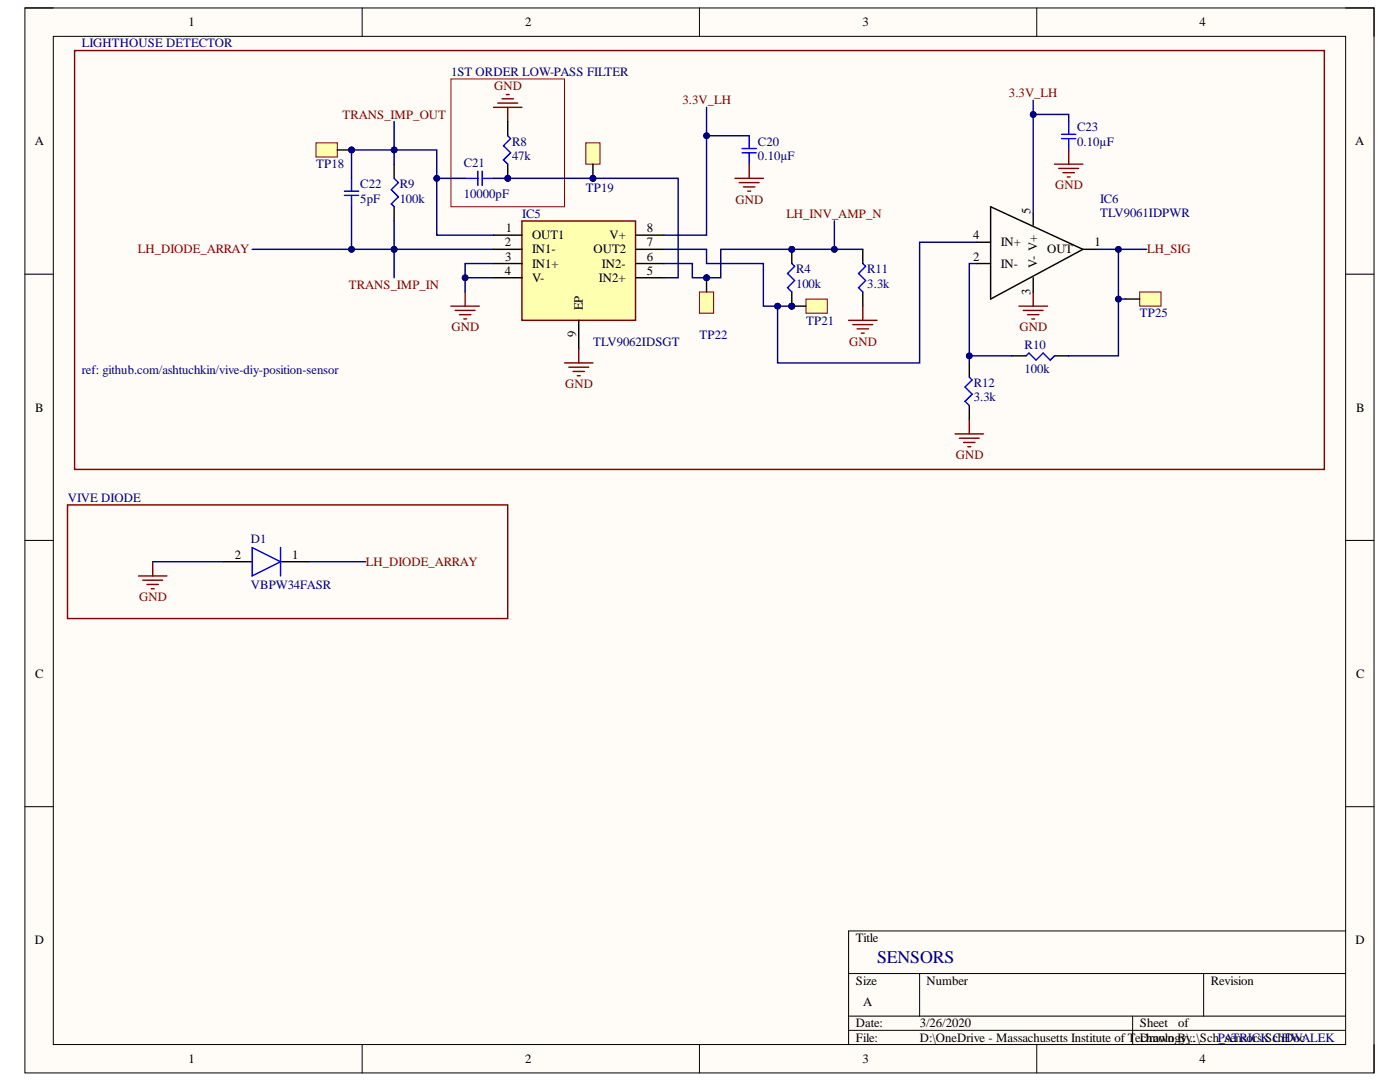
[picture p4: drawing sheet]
<svg xmlns="http://www.w3.org/2000/svg" width="279mm" height="216mm" viewBox="0 0 279 216" stroke-linecap="round" stroke-linejoin="round" font-family="sans-serif">
<path d="M5 1.6h269.2v212.5h-269.2z" fill-rule="evenodd" fill="#fffcf8"/>
<path d="M5 1.6h269.2v212.5h-269.2z" fill="none" stroke="#000" stroke-width=".2"/>
<path d="M10.6 7.3h258v201.1h-258z" fill-rule="evenodd" fill="#fffcf8"/>
<g fill="none" stroke="#000" stroke-width=".2">
<path d="M5 1.6h5.6M10.6 7.3h258v201.1h-258zM72.3 1.6v5.7M139.6 1.6v5.7M206.9 1.6v5.7M268.6 1.6h5.6v5.7M5 54.7h5.6M268.6 54.7h5.6M5 107.8h5.6M268.6 107.8h5.6M5 161h5.6M268.6 161h5.6"/>
<path d="M169.4 194.3h99.2M183.5 194.3v8.5M240.2 194.3v8.5M268.6 185.8h-99.2v22.6M72.3 208.4v5.7M139.6 208.4v5.7M169.4 202.8h99.2M169.4 205.6h99.2M206.9 208.4v5.7M226 202.8v5.6M274.2 208.4v5.7"/>
</g>
<path d="M100.2 19.7h2.3M101 18.9h.6M98.5 21.4h5.7M99.3 20.6h4M101.3 21.4v2.9M92.8 58.3v2.8M90 61.1h5.7M90.8 61.9h4M91.7 62.8h2.3M92.5 63.6h.6" fill="none" stroke="#800000" stroke-width=".29"/>
<path d="M68.7 39h2.9M68.7 38.1h2.9M70.2 35.6v2.5M70.2 39v2.3M92.8 35.6h2.6M95.4 34.2v2.8M96.2 34.2v2.8M96.2 35.6h2.3" fill="none" stroke="#00f" stroke-width=".29"/>
<circle cx="101.3" cy="35.6" r=".57" fill="#000080"/>
<circle cx="101.3" cy="35.6" r=".57" fill="none" stroke="#000080" stroke-width=".2"/>
<path d="M101.3 24.3v2.8M101.3 32.8v2.8" fill="none" stroke="#000" stroke-width=".29"/>
<circle cx="101.3" cy="35.6" r=".57" fill="#000080"/>
<circle cx="101.3" cy="35.6" r=".57" fill="none" stroke="#000080" stroke-width=".2"/>
<path d="M101.3 27.1l.6 .6-1.4 1.4 1.4 1.4-1.4 1.4 .8 .9M172.2 52.6l.6 .6-1.5 1.4 1.5 1.4-1.5 1.4 .9 .9M50.3 109.3l5.7 2.8-5.7 2.8zM56 109.3v5.6" fill="none" stroke="#00f" stroke-width=".29"/>
<path d="M90 15.8h22.7v25.5h-22.7z" fill="none" stroke="#800000" stroke-width=".2"/>
<path d="M172.2 49.8v2.8M172.2 58.3v2.8M44.6 112.1h5.7M56 112.1h5.7" fill="none" stroke="#000" stroke-width=".29"/>
<path d="M14.9 10.1h249.4v83.6h-249.4zM169.4 63.9h5.6M170.2 64.8h4M171 65.6h2.3M171.9 66.5h.6M172.2 61.1v2.8M13.5 100.8h87.8v22.6h-87.8zM27.6 114.9h5.7M28.5 115.8h4M29.3 116.6h2.3M30.2 117.5h.6M30.5 112.1v2.8" fill="none" stroke="#800000" stroke-width=".29"/>
<path d="M104.2 44.1h22.6v19.8h-22.6z" fill-rule="evenodd" fill="#ffffb0"/>
<path d="M146.7 35.6h5.6M147.5 36.4h4M148.4 37.3h2.2M149.2 38.1h.6M149.5 32.8v2.8M104.2 44.1h22.6v19.8h-22.6zM112.7 72.4h5.6M113.5 73.3h4M114.4 74.1h2.2M115.2 75h.6M115.5 69.6v2.8" fill="none" stroke="#800000" stroke-width=".29"/>
<path d="M98.5 46.9h5.7M98.5 49.8h5.7M98.5 52.6h5.7M98.5 55.4h5.7M126.8 46.9h5.7M126.8 49.8h5.7M126.8 52.6h5.7M126.8 55.4h5.7M115.5 63.9v5.7" fill="none" stroke="#000" stroke-width=".29"/>
<path d="M148.1 30.5h2.8M148.1 29.6h2.8M149.5 27.1v2.5M149.5 30.5v2.3" fill="none" stroke="#00f" stroke-width=".29"/>
<circle cx="70.2" cy="29.9" r=".57" fill="#000080"/>
<circle cx="70.2" cy="29.9" r=".57" fill="none" stroke="#000080" stroke-width=".2"/>
<path d="M63.1 28.5h4.2v2.8h-4.2z" fill-rule="evenodd" fill="#ffffb0"/>
<path d="M63.1 28.5h4.2v2.8h-4.2z" fill="none" stroke="#800000" stroke-width=".2"/>
<path d="M67.3 29.9h2.9" fill="none" stroke="#000" stroke-width=".29"/>
<circle cx="70.2" cy="29.9" r=".57" fill="#000080"/>
<circle cx="70.2" cy="29.9" r=".57" fill="none" stroke="#000080" stroke-width=".2"/>
<circle cx="118.3" cy="35.6" r=".57" fill="#000080"/>
<circle cx="118.3" cy="35.6" r=".57" fill="none" stroke="#000080" stroke-width=".2"/>
<path d="M116.9 28.5h2.9v4.3h-2.9z" fill-rule="evenodd" fill="#ffffb0"/>
<path d="M116.9 28.5h2.9v4.3h-2.9z" fill="none" stroke="#800000" stroke-width=".2"/>
<path d="M118.3 32.8v2.8" fill="none" stroke="#000" stroke-width=".29"/>
<circle cx="118.3" cy="35.6" r=".57" fill="#000080"/>
<circle cx="118.3" cy="35.6" r=".57" fill="none" stroke="#000080" stroke-width=".2"/>
<circle cx="141" cy="55.4" r=".57" fill="#000080"/>
<circle cx="141" cy="55.4" r=".57" fill="none" stroke="#000080" stroke-width=".2"/>
<path d="M139.6 58.3h2.8v4.2h-2.8z" fill-rule="evenodd" fill="#ffffb0"/>
<path d="M139.6 58.3h2.8v4.2h-2.8z" fill="none" stroke="#800000" stroke-width=".2"/>
<path d="M141 55.4v2.9" fill="none" stroke="#000" stroke-width=".29"/>
<circle cx="141" cy="55.4" r=".57" fill="#000080"/>
<circle cx="141" cy="55.4" r=".57" fill="none" stroke="#000080" stroke-width=".2"/>
<circle cx="158" cy="61.1" r=".57" fill="#000080"/>
<circle cx="158" cy="61.1" r=".57" fill="none" stroke="#000080" stroke-width=".2"/>
<path d="M160.9 59.7h4.2v2.8h-4.2z" fill-rule="evenodd" fill="#ffffb0"/>
<path d="M160.9 59.7h4.2v2.8h-4.2z" fill="none" stroke="#800000" stroke-width=".2"/>
<path d="M158 61.1h2.9" fill="none" stroke="#000" stroke-width=".29"/>
<circle cx="158" cy="61.1" r=".57" fill="#000080"/>
<circle cx="158" cy="61.1" r=".57" fill="none" stroke="#000080" stroke-width=".2"/>
<circle cx="158" cy="49.8" r=".57" fill="#000080"/>
<circle cx="158" cy="49.8" r=".57" fill="none" stroke="#000080" stroke-width=".2"/>
<circle cx="158" cy="61.1" r=".57" fill="#000080"/>
<circle cx="158" cy="61.1" r=".57" fill="none" stroke="#000080" stroke-width=".2"/>
<path d="M158 49.8v2.8" fill="none" stroke="#000" stroke-width=".29"/>
<circle cx="158" cy="49.8" r=".57" fill="#000080"/>
<circle cx="158" cy="49.8" r=".57" fill="none" stroke="#000080" stroke-width=".2"/>
<path d="M158 58.3v2.8" fill="none" stroke="#000" stroke-width=".29"/>
<circle cx="158" cy="61.1" r=".57" fill="#000080"/>
<circle cx="158" cy="61.1" r=".57" fill="none" stroke="#000080" stroke-width=".2"/>
<path d="M158 52.6l.6 .6-1.4 1.4 1.4 1.4-1.4 1.4 .8 .9M193.4 75.3l.6 .5-1.4 1.4 1.4 1.5-1.4 1.4 .8 .8M204.8 71l.5-.6 1.5 1.5 1.4-1.5 1.4 1.5 .9-.9" fill="none" stroke="#00f" stroke-width=".29"/>
<path d="M193.4 72.4v2.9M201.9 71h2.9M210.5 71h2.8M193.4 80.9v2.9" fill="none" stroke="#000" stroke-width=".29"/>
<path d="M190.6 86.6h5.7M191.5 87.4h3.9M192.3 88.3h2.3M193.2 89.1h.5M193.4 83.8v2.8" fill="none" stroke="#800000" stroke-width=".29"/>
<path d="M227.5 58.3h4.2v2.8h-4.2z" fill-rule="evenodd" fill="#ffffb0"/>
<path d="M227.5 58.3h4.2v2.8h-4.2z" fill="none" stroke="#800000" stroke-width=".2"/>
<path d="M194.9 52.6h2.8M194.9 48.3h2.8M197.7 41.3l18.4 8.5-18.4 9.9zM206.2 42.7v2.2M206.2 55.4v2.9M216.1 49.8h2.9M224.6 59.7h2.9" fill="none" stroke="#000" stroke-width=".29"/>
<path d="M210.5 32.8h5.6M211.3 33.6h4M212.1 34.5h2.3M213 35.3h.6M213.3 29.9v2.9M206.2 58.3v2.8M203.4 61.1h5.6M204.2 61.9h4M205.1 62.8h2.2M205.9 63.6h.6" fill="none" stroke="#800000" stroke-width=".29"/>
<path d="M211.9 27.7h2.8M211.9 26.8h2.8M213.3 24.3v2.5M213.3 27.7v2.2" fill="none" stroke="#00f" stroke-width=".29"/>
<path d="M70.2 41.3v8.5" fill="none" stroke="#000080" stroke-width=".29"/>
<circle cx="70.2" cy="49.8" r=".57" fill="#000080"/>
<circle cx="70.2" cy="49.8" r=".57" fill="none" stroke="#000080" stroke-width=".2"/>
<path d="M78.7 44.1v5.7" fill="none" stroke="#000080" stroke-width=".29"/>
<circle cx="78.7" cy="49.8" r=".57" fill="#000080"/>
<circle cx="78.7" cy="49.8" r=".57" fill="none" stroke="#000080" stroke-width=".2"/>
<path d="M78.7 32.8v-2.9h-8.5v5.7" fill="none" stroke="#000080" stroke-width=".29"/>
<circle cx="70.2" cy="29.9" r=".57" fill="#000080"/>
<circle cx="70.2" cy="29.9" r=".57" fill="none" stroke="#000080" stroke-width=".2"/>
<circle cx="78.7" cy="29.9" r=".57" fill="#000080"/>
<circle cx="78.7" cy="29.9" r=".57" fill="none" stroke="#000080" stroke-width=".2"/>
<path d="M78.7 24.3v5.6" fill="none" stroke="#000080" stroke-width=".29"/>
<circle cx="78.7" cy="29.9" r=".57" fill="#000080"/>
<circle cx="78.7" cy="29.9" r=".57" fill="none" stroke="#000080" stroke-width=".2"/>
<path d="M92.8 35.6h-5.6v11.3h11.3" fill="none" stroke="#000080" stroke-width=".29"/>
<circle cx="87.2" cy="35.6" r=".57" fill="#000080"/>
<circle cx="87.2" cy="35.6" r=".57" fill="none" stroke="#000080" stroke-width=".2"/>
<path d="M78.7 29.9h8.5v5.7" fill="none" stroke="#000080" stroke-width=".29"/>
<circle cx="87.2" cy="35.6" r=".57" fill="#000080"/>
<circle cx="87.2" cy="35.6" r=".57" fill="none" stroke="#000080" stroke-width=".2"/>
<circle cx="78.7" cy="29.9" r=".57" fill="#000080"/>
<circle cx="78.7" cy="29.9" r=".57" fill="none" stroke="#000080" stroke-width=".2"/>
<path d="M92.8 55.4h5.7" fill="none" stroke="#000080" stroke-width=".29"/>
<circle cx="92.8" cy="55.4" r=".57" fill="#000080"/>
<circle cx="92.8" cy="55.4" r=".57" fill="none" stroke="#000080" stroke-width=".2"/>
<path d="M98.5 52.6h-5.7v5.7" fill="none" stroke="#000080" stroke-width=".29"/>
<circle cx="92.8" cy="55.4" r=".57" fill="#000080"/>
<circle cx="92.8" cy="55.4" r=".57" fill="none" stroke="#000080" stroke-width=".2"/>
<path d="M166.5 44.1v5.7" fill="none" stroke="#000080" stroke-width=".29"/>
<circle cx="166.5" cy="49.8" r=".57" fill="#000080"/>
<circle cx="166.5" cy="49.8" r=".57" fill="none" stroke="#000080" stroke-width=".2"/>
<path d="M78.7 49.8h19.8" fill="none" stroke="#000080" stroke-width=".29"/>
<circle cx="78.7" cy="49.8" r=".57" fill="#000080"/>
<circle cx="78.7" cy="49.8" r=".57" fill="none" stroke="#000080" stroke-width=".2"/>
<path d="M50.3 49.8h28.4v5.6M30.5 112.1h14.1M61.7 112.1h11.3" fill="none" stroke="#000080" stroke-width=".29"/>
<circle cx="78.7" cy="49.8" r=".57" fill="#000080"/>
<circle cx="78.7" cy="49.8" r=".57" fill="none" stroke="#000080" stroke-width=".2"/>
<circle cx="70.2" cy="49.8" r=".57" fill="#000080"/>
<circle cx="70.2" cy="49.8" r=".57" fill="none" stroke="#000080" stroke-width=".2"/>
<path d="M149.5 27.1h-8.5v19.8h-8.5" fill="none" stroke="#000080" stroke-width=".29"/>
<circle cx="141" cy="27.1" r=".57" fill="#000080"/>
<circle cx="141" cy="27.1" r=".57" fill="none" stroke="#000080" stroke-width=".2"/>
<path d="M132.5 49.8h8.5v2.8h11.3v8.5h5.7" fill="none" stroke="#000080" stroke-width=".29"/>
<circle cx="155.2" cy="61.1" r=".57" fill="#000080"/>
<circle cx="155.2" cy="61.1" r=".57" fill="none" stroke="#000080" stroke-width=".2"/>
<circle cx="158" cy="61.1" r=".57" fill="#000080"/>
<circle cx="158" cy="61.1" r=".57" fill="none" stroke="#000080" stroke-width=".2"/>
<path d="M98.5 35.6h36.8v19.8h-2.8" fill="none" stroke="#000080" stroke-width=".29"/>
<circle cx="101.3" cy="35.6" r=".57" fill="#000080"/>
<circle cx="101.3" cy="35.6" r=".57" fill="none" stroke="#000080" stroke-width=".2"/>
<circle cx="118.3" cy="35.6" r=".57" fill="#000080"/>
<circle cx="118.3" cy="35.6" r=".57" fill="none" stroke="#000080" stroke-width=".2"/>
<path d="M172.2 49.8h-28.4v5.6h-5.6v-2.8h-5.7" fill="none" stroke="#000080" stroke-width=".29"/>
<circle cx="141" cy="55.4" r=".57" fill="#000080"/>
<circle cx="141" cy="55.4" r=".57" fill="none" stroke="#000080" stroke-width=".2"/>
<circle cx="158" cy="49.8" r=".57" fill="#000080"/>
<circle cx="158" cy="49.8" r=".57" fill="none" stroke="#000080" stroke-width=".2"/>
<circle cx="166.5" cy="49.8" r=".57" fill="#000080"/>
<circle cx="166.5" cy="49.8" r=".57" fill="none" stroke="#000080" stroke-width=".2"/>
<path d="M194.9 48.3h-11.4v24.1h-28.3v-11.3" fill="none" stroke="#000080" stroke-width=".29"/>
<circle cx="155.2" cy="61.1" r=".57" fill="#000080"/>
<circle cx="155.2" cy="61.1" r=".57" fill="none" stroke="#000080" stroke-width=".2"/>
<path d="M194.9 52.6h-1.5v18.4" fill="none" stroke="#000080" stroke-width=".29"/>
<circle cx="193.4" cy="71" r=".57" fill="#000080"/>
<circle cx="193.4" cy="71" r=".57" fill="none" stroke="#000080" stroke-width=".2"/>
<path d="M201.9 71h-8.5v1.4" fill="none" stroke="#000080" stroke-width=".29"/>
<circle cx="193.4" cy="71" r=".57" fill="#000080"/>
<circle cx="193.4" cy="71" r=".57" fill="none" stroke="#000080" stroke-width=".2"/>
<path d="M224.6 59.7h-1.4v11.3h-9.9" fill="none" stroke="#000080" stroke-width=".29"/>
<circle cx="223.2" cy="59.7" r=".57" fill="#000080"/>
<circle cx="223.2" cy="59.7" r=".57" fill="none" stroke="#000080" stroke-width=".2"/>
<path d="M228.9 49.8h-5.7v9.9" fill="none" stroke="#000080" stroke-width=".29"/>
<circle cx="223.2" cy="59.7" r=".57" fill="#000080"/>
<circle cx="223.2" cy="59.7" r=".57" fill="none" stroke="#000080" stroke-width=".2"/>
<circle cx="223.2" cy="49.8" r=".57" fill="#000080"/>
<circle cx="223.2" cy="49.8" r=".57" fill="none" stroke="#000080" stroke-width=".2"/>
<path d="M219 49.8h4.2" fill="none" stroke="#000080" stroke-width=".29"/>
<circle cx="223.2" cy="49.8" r=".57" fill="#000080"/>
<circle cx="223.2" cy="49.8" r=".57" fill="none" stroke="#000080" stroke-width=".2"/>
<path d="M206.2 20v2.8h7.1v1.5" fill="none" stroke="#000080" stroke-width=".29"/>
<circle cx="206.2" cy="22.8" r=".57" fill="#000080"/>
<circle cx="206.2" cy="22.8" r=".57" fill="none" stroke="#000080" stroke-width=".2"/>
<path d="M206.2 22.8v19.9" fill="none" stroke="#000080" stroke-width=".29"/>
<circle cx="206.2" cy="22.8" r=".57" fill="#000080"/>
<circle cx="206.2" cy="22.8" r=".57" fill="none" stroke="#000080" stroke-width=".2"/>
<path d="M141 21.4v5.7" fill="none" stroke="#000080" stroke-width=".29"/>
<circle cx="141" cy="27.1" r=".57" fill="#000080"/>
<circle cx="141" cy="27.1" r=".57" fill="none" stroke="#000080" stroke-width=".2"/>
<path d="M78.7 32.8v2.8M78.7 41.3v2.8" fill="none" stroke="#000" stroke-width=".29"/>
<path d="M78.7 35.6l.8 .8-1.4 1.5 1.4 1.4-1.4 1.4 .6 .6" fill="none" stroke="#00f" stroke-width=".29"/>
<text font-size="3.6" fill="#000080" x="175" y="192.1">SENSORS</text>
<g font-size="2.5">
<text x="37.6" y="5.2">1</text>
<text x="104.8" y="5.2">2</text>
<text x="172.2" y="5.2">3</text>
<text x="239.4" y="5.2">4</text>
<text x="6.9" y="29">A</text>
<text x="270.5" y="29">A</text>
<text x="100.9" y="46.3">1</text>
<text x="106.2" y="47.8">OUT1</text>
<text x="121.7" y="47.8">V+</text>
<text x="129.1" y="46.3">8</text>
<text x="194.2" y="47.8">4</text>
<text x="205.7" y="42.6" transform="rotate(-90 205.7 42.6)">5</text>
<text x="100.8" y="49.1">2</text>
<text x="100.8" y="52">3</text>
<text x="106.2" y="50.6">IN1-</text>
<text x="106.2" y="53.5">IN1+</text>
<text x="118.4" y="50.6">OUT2</text>
<text x="120.1" y="53.5">IN2-</text>
<text x="129.1" y="49.1">7</text>
<text x="129.1" y="52">6</text>
<text x="194.2" y="52">2</text>
<text x="199.7" y="53.5">IN-</text>
<text x="199.7" y="49.1">IN+</text>
<text x="207" y="53.5" transform="rotate(-90 207 53.5)">V- V+</text>
<text x="209" y="50.6">OUT</text>
<text x="218.4" y="49.1">1</text>
<text x="100.8" y="54.8">4</text>
<text x="106.2" y="56.2">V-</text>
<text x="119.5" y="56.2">IN2+</text>
<text x="129.1" y="54.8">5</text>
<text x="205.7" y="58.8" transform="rotate(-90 205.7 58.8)">3</text>
<text x="116.3" y="61.9" transform="rotate(-90 116.3 61.9)">EP</text>
<text x="115" y="67.3" transform="rotate(-90 115 67.3)">9</text>
<text x="7" y="82.1">B</text>
<text x="270.6" y="82.1">B</text>
<text x="46.9" y="111.6">2</text>
<text x="58.3" y="111.6">1</text>
<text x="7" y="135.2">C</text>
<text x="270.6" y="135.2">C</text>
<text x="6.9" y="188.3">D</text>
<text x="170.8" y="188">Title</text>
<text x="270.5" y="188.3">D</text>
<text x="170.8" y="196.6">Size</text>
<text x="184.9" y="196.6">Number</text>
<text x="241.6" y="196.6">Revision</text>
<text x="172.2" y="200.8">A</text>
<text x="170.8" y="205">Date:</text>
<text x="170.8" y="207.9">File:</text>
<text x="183.6" y="205">3/26/2020</text>
<text x="183.6" y="207.9">D:\OneDrive - Massachusetts Institute of T</text>
<text x="226.5" y="207.9">eDrawn y\..\Sch_sensors.SchDoc</text>
<text x="227.5" y="205">Sheet</text>
<text x="227.6" y="207.9">chnologBy:</text>
<text x="235.1" y="205">of</text>
<text x="37.6" y="212.1">1</text>
<text x="104.8" y="212.1">2</text>
<text x="172.2" y="212.1">3</text>
<text x="239.4" y="212.1">4</text>
</g>
<g font-size="2.5" fill="#000080">
<text x="16.3" y="9.5">LIGHTHOUSE DETECTOR</text>
<text x="90" y="15.1">1ST ORDER LOW-PASS FILTER</text>
<text x="102.2" y="29.1">R8</text>
<text x="151.3" y="29.1">C20</text>
<text x="215" y="26.2">C23</text>
<text x="215" y="29.1">0.10µF</text>
<text x="63.1" y="33.6">TP18</text>
<text x="92.6" y="33.3">C21</text>
<text x="102.2" y="31.9">47k</text>
<text x="151.3" y="31.9">0.10µF</text>
<text x="71.9" y="37.6">C22</text>
<text x="71.9" y="40.4">5pF</text>
<text x="79.8" y="37.6">R9</text>
<text x="79.8" y="40.4">100k</text>
<text x="92.6" y="39.6">10000pF</text>
<text x="116.9" y="38.4">TP19</text>
<text x="219.5" y="40.4">IC6</text>
<text x="104.2" y="43.5">IC5</text>
<text x="219.5" y="43.2">TLV9061IDPWR</text>
<text x="158.9" y="54.6">R4</text>
<text x="158.9" y="57.4">100k</text>
<text x="173.1" y="54.6">R11</text>
<text x="173.1" y="57.4">3.3k</text>
<text x="160.9" y="64.8">TP21</text>
<text x="227.5" y="63.3">TP25</text>
<text x="118.4" y="69">TLV9062IDSGT</text>
<text x="139.6" y="67.6">TP22</text>
<text x="204.5" y="69.6">R10</text>
<text x="16.3" y="74.7">ref: github.com/ashtuchkin/vive-diy-position-sensor</text>
<text x="194.3" y="77.2">R12</text>
<text x="204.5" y="74.4">100k</text>
<text x="194.3" y="80.1">3.3k</text>
<text x="13.5" y="100.2">VIVE DIODE</text>
<text x="50.1" y="108.4">D1</text>
<text x="50.1" y="117.5">VBPW34FASR</text>
<text x="243.1" y="207.9">PATRICK CHWALEK</text>
</g>
<g font-size="2.5" fill="#800000">
<text x="68.4" y="23.7">TRANS_IMP_OUT</text>
<text x="98.6" y="18">GND</text>
<text x="136.2" y="20.8">3.3V_LH</text>
<text x="201.3" y="19.5">3.3V_LH</text>
<text x="146.8" y="40.7">GND</text>
<text x="210.6" y="37.8">GND</text>
<text x="156.9" y="43.5">LH_INV_AMP_N</text>
<text x="27.5" y="50.6">LH_DIODE_ARRAY</text>
<text x="228.9" y="50.6">LH_SIG</text>
<text x="69.6" y="57.7">TRANS_IMP_IN</text>
<text x="90.1" y="66.1">GND</text>
<text x="169.5" y="69">GND</text>
<text x="203.5" y="66.1">GND</text>
<text x="112.8" y="77.5">GND</text>
<text x="190.8" y="91.7">GND</text>
<text x="73" y="112.9">LH_DIODE_ARRAY</text>
<text x="27.7" y="120">GND</text>
</g>
</svg>
